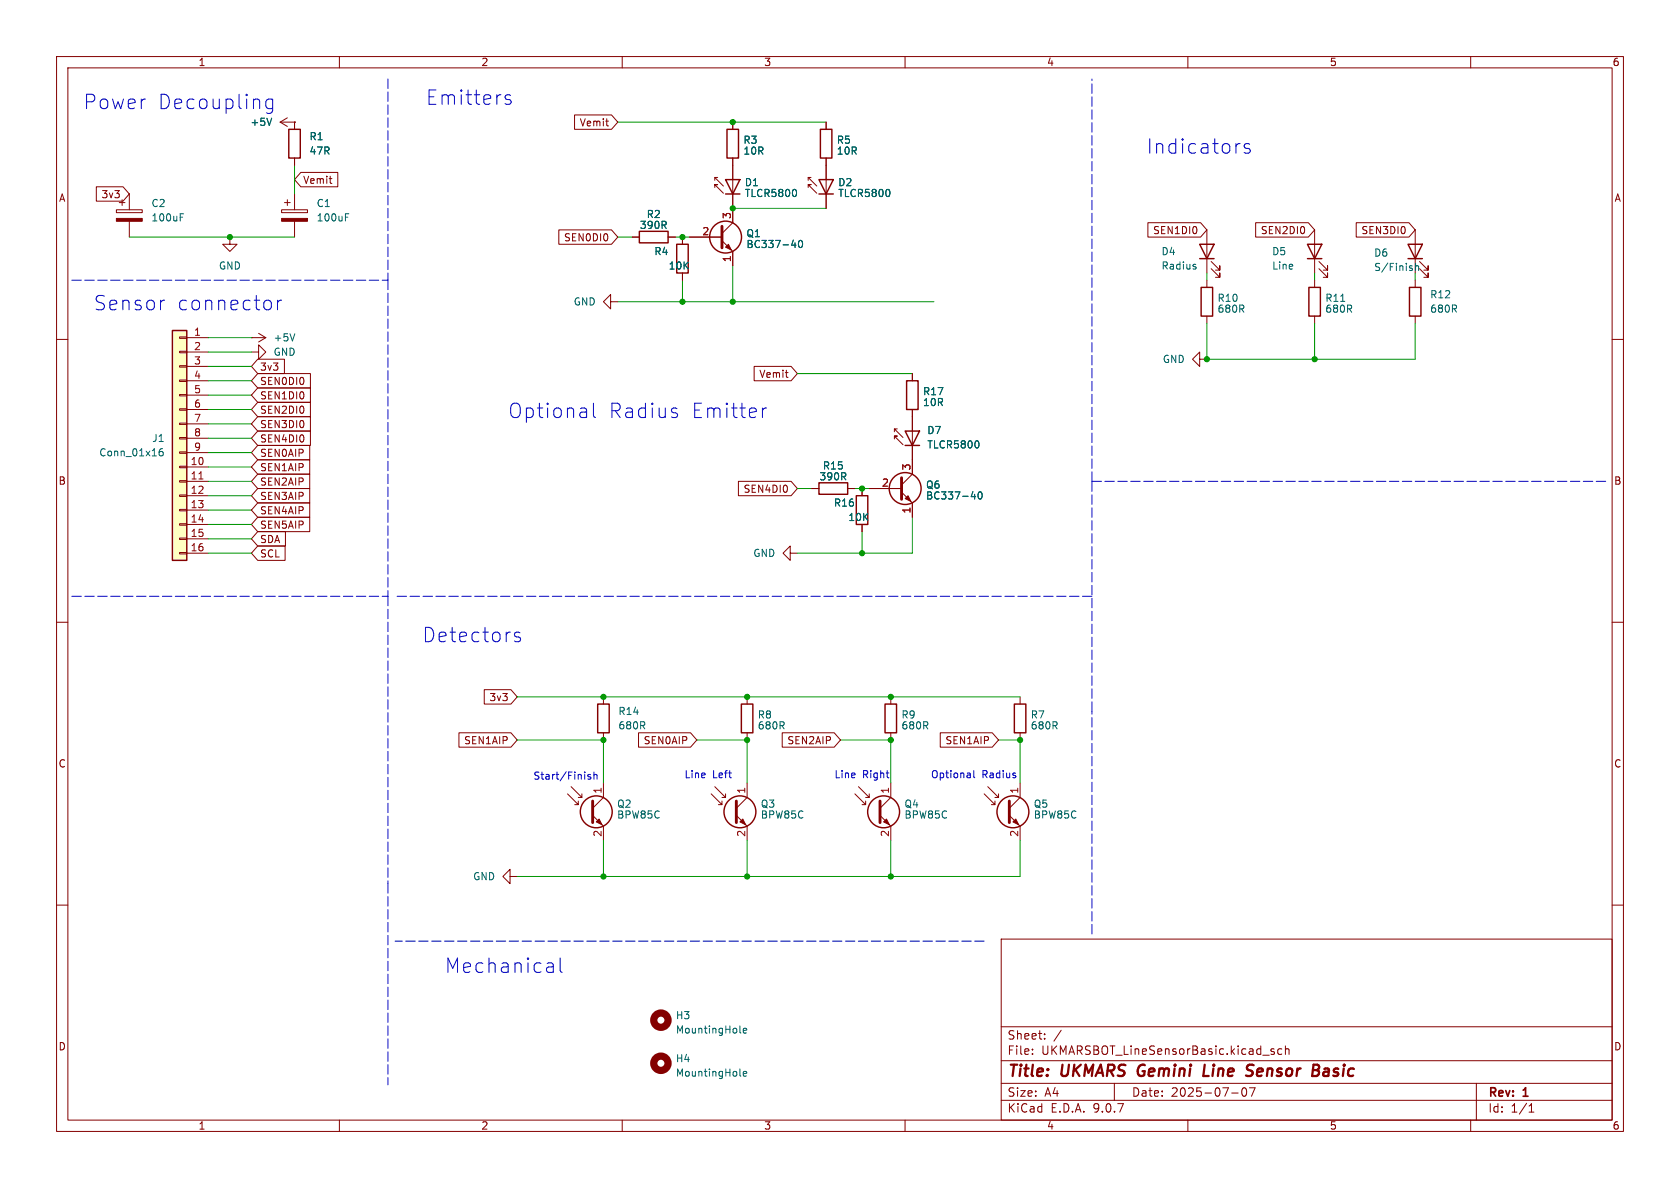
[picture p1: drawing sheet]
<svg xmlns="http://www.w3.org/2000/svg" width="297mm" height="210mm" viewBox="0 0 297 210" stroke-linecap="round" stroke-linejoin="round" font-family="sans-serif">
<g fill="none" stroke="#840000" stroke-width=".18">
<path d="M10 10h277v190h-277zM12 12h273v186h-273zM60 10v2M110 10v2M160 10v2M210 10v2M260 10v2M49.5 21.6l1.3 .8M49.5 21.6h2.6M49.8 37.1h4.6v.5h-4.6zM50.3 35.8h1M50.8 20.8l-1.3 .8"/>
<path d="M50.8 35.3v1M52.1 21.6h.1M52.1 21.6v1.3M52.1 27.9v1.3M52.1 34.3v2.8M52.1 39.1v2.8M129.5 21.6v1.3M129.5 27.9v1.3M44.4 59.7h.1M44.4 59.7h2.6M45.7 58.9l1.3 .8M47 59.7l-1.3 .8"/>
<path d="M107.9 53.3v1.3l-1.2-1.3 1.2-1.2v1.2h1.3M111.8 41.9h1.2M118.1 41.9h1.3M120.6 41.9v1.3M120.6 48.3v1.2M232.4 40.6v7.7M232.4 49.5v1.3M232.4 55.9v1.3M233.2 47.5l1.5 1.5v-.7v.7h-.8M233.2 46.2l1.5 1.6v-.8v.8h-.8M250.2 40.6v7.7M250.2 49.5v1.3"/>
<path d="M250.2 55.9v1.3M251 47.5l1.5 1.5v-.7v.7h-.8M251 46.2l1.5 1.6v-.8v.8h-.8M10 60h2M44.4 62.2h1.3v-1.2l1.3 1.2-1.3 1.3v-1.3M212.1 63.5v1.3l-1.3-1.3 1.3-1.3v1.3h1.3M285 60h2M143.5 86.4h1.3M149.9 86.4h1.2M152.4 86.4v1.2M152.4 92.7v1.3M153.7 86.4h5.7"/>
<path d="M159.4 87l1.9 1.9v2.5M161.3 81.3v2.5l-1.9 1.9M10 110h2M285 110h2M101 139.1l1.9 1.9v-.7M106.7 138.4v2.6l-1.9 1.9M106.7 123.2v1.3M106.7 129.5v1.3M126.4 139.1l1.9 1.9v-.7M132.1 138.4v2.6l-1.9 1.9M132.1 123.2v1.3M132.1 129.5v1.3"/>
<path d="M157.5 123.2v1.3M157.5 129.5v1.3M180.3 123.2v1.3M180.3 129.5v1.3M90.2 154.9v1.3l-1.3-1.3 1.3-1.2v1.2h1.2M100.3 140.3l1.9 1.9v-.6M101.6 142.2h.6M102.2 141h.7M104.8 144.1l1.9 2v2.5M125.7 140.3l1.9 1.9v-.6M127 142.2h.6M127.6 141h.7"/>
<path d="M130.2 144.1l1.9 2v2.5M10 160h2M177 166h108v32h-108zM285 160h2M60 198v2M110 198v2M160 198v2M177 194.5h108M177 191.5h108M177 187.5h108M177 181.5h108M182.5 186.3v.1"/>
<path d="M182.5 185.5v.1M184.7 183.6v.1M184.7 182.8v.1M187.6 182.1l-1.3 2M197 191.5v3M210 198v2M217.7 193.2h1.2M219.7 192.4l.2-.1a.81 .81 0 0 1 .6 .6 .81 .81 0 0 1-.3 .8l-.2 .1a.81 .81 0 0 1-.3-1.4zM220.9 192.3h1l-.7 1.5M225.2 185.5l-.3-.1-.2 .2v.2l.5 .2v.3h-.5M226.6 185.5l-.4-.1-.3 .3v.4l.1 .2h.6M227.2 185.5l.3-.1 .3 .1 .1 .9"/>
<path d="M227.2 184.9v1.5M260 198v2M261 191.5v6.5M270.3 196.6h.9M270.3 195.5l.4-.4v1.5"/>
</g>
<path d="M201.4 188.5a1.27 1.27 0 0 0 0 1.6M213 188.2l-.3 2h1M220.9 188.2l.7 .1M221.1 189.3a.49 .49 0 0 1 .4 .5 .49 .49 0 0 1-.5 .4M234.7 188.9l-.6 .1M234.7 189.4h-.4a.4 .4 0 0 0-.4 .4 .4 .4 0 0 0 .3 .4h.4" fill="none" stroke="#840000" stroke-width=".4"/>
<g fill="none" stroke="#840000" stroke-width=".25">
<path d="M51.1 22.9h2v5h-2zM128.5 22.9h2.1v5h-2.1zM113 40.9h5.1v2h-5.1zM119.6 43.2h2.1v5.1h-2.1zM231.1 43.2h2.6l-1.3 2.5zM231.1 45.7h2.6M231.4 50.8h2v5.1h-2zM248.9 43.2h2.6l-1.3 2.5zM248.9 45.7h2.6M249.2 50.8h2v5.1h-2zM144.8 85.3h5.1v2.1h-5.1zM151.4 87.6h2v5.1h-2z"/>
<path d="M105.7 124.5h2v5h-2zM131.1 124.5h2v5h-2zM156.5 124.5h2v5h-2zM179.3 124.5h2.1v5h-2.1z"/>
<circle cx="160" cy="86.4" r="2.82"/>
<circle cx="105.4" cy="143.5" r="2.82"/>
<circle cx="130.8" cy="143.5" r="2.82"/>
</g>
<path d="M159.4 84.5v3.8M104.8 141.6v3.8M130.2 141.6v3.8" fill="none" stroke="#840000" stroke-width=".51"/>
<g fill="#840000" stroke="#840000" stroke-width=".18">
<path d="M105.4 145.3l.5-.5 .5 1z"/>
<path d="M130.8 145.3l.5-.5 .5 1z"/>
<path d="M160 88.1l.5-.5 .5 1z"/>
<path d="M49.8 38.6h4.6v.5h-4.6z"/>
</g>
<g fill="none" stroke="#840000" stroke-width="1.3">
<circle cx="116.8" cy="188" r="1.27"/>
<circle cx="116.8" cy="180.3" r="1.27"/>
</g>
<g fill="none" stroke="#006464" stroke-width=".18">
<path d="M48 20.9l-.4 1.3M61.1 38.4h.4M61.1 37.8h.6M52.1 59l-.4 1.3M237 53.3h.7M250.3 46.6v1.2M250.3 47.1l.1-.1h.3l.1 .8M171.7 87.8h.8M172.3 87.4v.8M173 87.1l.2-.2a.68 .68 0 0 1 .4 .7 .68 .68 0 0 1-.4 .6l-.2-.1-.1-.4zM130.8 182.4l.2 .2M130.8 190.1l.2 .1"/>
<path d="M131.4 182.2l.6-.1-.1-.3h-.3l-.2 .2 .1 .6h.4M131.4 189.8l.6-.1-.1-.2-.3-.1-.2 .2 .1 .6h.4"/>
</g>
<path d="M30.5 58.4h2.5v40.7h-2.5z" fill="#ffffc2"/>
<g fill="none" stroke="#840000" stroke-width=".25">
<path d="M128.3 31.8h2.5l-1.3 2.5zM128.3 34.3h2.5M144.8 31.8h2.5l-1.3 2.5zM144.8 34.3h2.5M145 22.9h2.1v5h-2.1zM30.5 58.4h2.5v40.7h-2.5zM212.1 43.2h2.5l-1.2 2.5zM212.1 45.7h2.5M212.3 50.8h2.1v5.1h-2.1zM160 76.2h2.6l-1.3 2.5zM160 78.7h2.6M160.3 67.3h2v5.1h-2z"/>
<circle cx="128.3" cy="41.9" r="2.82"/>
<circle cx="156.2" cy="143.5" r="2.82"/>
<circle cx="179.1" cy="143.5" r="2.82"/>
</g>
<g fill="none" stroke="#840000" stroke-width=".18">
<path d="M17 33h4.7l1.2 1.3-1.2 1.3h-4.7zM20.6 37.1h4.5v.5h-4.5zM21.1 35.8h1M21.6 35.3v1M22.9 34.3v2.8M22.9 39.1v2.8M52.1 21.6h.1M52.1 21.6v1.3M52.1 27.9v1.3M53.2 30.5h6.5v2.5h-6.5l-1.1-1.2zM58.2 31.6h.5M58.6 32.4h.1"/>
<path d="M101.6 20.3h6.5l1.1 1.3-1.1 1.3h-6.5zM107.1 21.4h.5M107.4 22.3h.2M126.4 33.1v-.5h.5h-.5l1.5 1.6M126.4 31.4v.5M126.9 31.4h-.5l1.5 1.5M129.5 27.9v11.5l-1.9 1.9M129.5 21.6v1.3M142.9 33.1v-.5h.5h-.5l1.5 1.6M142.9 31.4v.5M143.4 31.4h-.5l1.5 1.5M146 21.6v1.3"/>
<path d="M146 27.9v8.9M202.9 39.4h9.3l1.2 1.2-1.2 1.3h-9.3zM222 39.4h9.3l1.1 1.2-1.1 1.3h-9.3zM239.8 39.4h9.3l1.1 1.2-1.1 1.3h-9.3zM31.7 59.6h1.3v.2h-1.3zM33 59.7h3.8M40.6 41.9v1.3h1.3l-1.3 1.3-1.2-1.3h1.2M40.6 41.9h.1M98.8 40.6h9.3l1.1 1.3-1.1 1.3h-9.3zM111.8 41.9h1.2M118.1 41.9h1.3M120.6 41.9v1.3"/>
<path d="M120.6 48.3v1.2M121.9 41.9h5.7M127.6 42.5l1.9 2v2.5M213.4 40.6v7.7M213.4 49.5v1.3M213.4 55.9v1.3M214.1 47.5l1.5 1.5v-.7v.7h-.7M214.1 46.2l1.5 1.6v-.8v.8h-.7M31.7 62.1h1.3v.3h-1.3zM31.7 64.6h1.3v.3h-1.3zM31.7 67.2h1.3v.2h-1.3zM31.7 69.7h1.3v.3h-1.3z"/>
<path d="M31.7 72.3h1.3v.2h-1.3zM31.7 74.8h1.3v.3h-1.3zM31.7 77.3h1.3v.3h-1.3zM31.7 79.9h1.3v.2h-1.3zM33 62.2h3.8M33 64.8h3.8M33 67.3h3.8M33 69.9h3.8M33 72.4h3.8M33 74.9h3.8M33 77.5h3.8M45.6 63.5h4.7v2.5h-4.7l-1.2-1.2z"/>
<path d="M45.6 71.1h9.3v2.6h-9.3l-1.2-1.3zM45.6 76.2h9.3v2.5h-9.3l-1.2-1.2zM45.6 78.7h9.2v2.6h-9.2l-1.2-1.3zM45.6 68.6h9.3v2.5h-9.3l-1.2-1.2zM45.6 66h9.3v2.6h-9.3l-1.2-1.3zM45.6 73.7h9.3v2.5h-9.3l-1.2-1.3zM133.3 64.8h6.6l1.1 1.2-1.1 1.3h-6.6zM138.8 65.9h.5M139.2 66.7h.1M158.1 77.6v-.5h.5h-.5l1.5 1.5M158.1 75.8v.5M158.6 75.8h-.5l1.5 1.5"/>
<path d="M161.3 66v1.3M161.3 72.4v11.4M31.7 82.4h1.3v.3h-1.3zM31.7 85h1.3v.2h-1.3zM31.7 87.5h1.3v.3h-1.3zM31.7 90h1.3v.3h-1.3zM31.7 92.6h1.3v.2h-1.3zM31.7 95.1h1.3v.3h-1.3zM31.7 97.7h1.3v.2h-1.3zM33 80h3.8M33 82.6h3.8M33 85.1h3.8"/>
<path d="M33 87.6h3.8M33 90.2h3.8M33 92.7h3.8M33 95.3h3.8M33 97.8h3.8M45.6 88.9h9.2v2.5h-9.2l-1.2-1.2zM45.6 81.3h9.2v2.5h-9.2l-1.2-1.2zM45.6 83.8h9.2v2.6h-9.2l-1.2-1.3zM45.6 94h4.9v2.5h-4.9l-1.2-1.2zM45.6 96.5h4.8v2.6h-4.8l-1.2-1.3zM45.6 91.4h9.2v2.6h-9.2l-1.2-1.3zM45.6 86.4h9.2v2.5h-9.2l-1.2-1.3z"/>
<path d="M130.5 85.1h9.4l1.1 1.3-1.1 1.2h-9.4zM139.7 97.8v1.3l-1.3-1.3 1.3-1.3v1.3h1.3M143.5 86.4h1.3M149.9 86.4h1.2M152.4 86.4v1.2M152.4 92.7v1.3M153.7 86.4h5.7M161.3 88.9v2.5M81.1 129.5h9.2l1.1 1.3-1.1 1.3h-9.2zM85.6 121.9h4.7l1.1 1.3-1.1 1.3h-4.7zM112.9 129.5h9.2l1.1 1.3-1.1 1.3h-9.2zM138.3 129.5h9.2l1.1 1.3-1.1 1.3h-9.2z"/>
<path d="M151.8 139.1l1.9 1.9v-.7M157.5 138.4v2.6l-1.9 1.9M166.2 129.5h9.2l1.1 1.3-1.1 1.3h-9.2zM174.6 139.1l1.9 1.9v-.7M180.3 138.4v2.6l-1.9 1.9M151.1 140.3l1.9 1.9v-.6M152.4 142.2h.6M153 141h.7M155.6 144.1l1.9 2v2.5M174 140.3l1.9 1.9v-.6M175.3 142.2h.6M175.9 141h.6"/>
<path d="M178.4 144.1l1.9 2v2.5"/>
</g>
<path d="M35.2 84.7h.7" fill="none" stroke="#a90000" stroke-width=".18"/>
<g fill="none" stroke="#006464" stroke-width=".18">
<path d="M31.9 38.4h.4M31.9 37.8h.6M48 20.9l-.4 1.3M140.6 33.5l.2 .5-.2 .7M157.1 33.5l.2 .5-.2 .7M139.9 43.3h.8M140.6 42.9v.9M141.3 42.6l.2-.1a.68 .68 0 0 1 .4 .6 .68 .68 0 0 1-.4 .7 .84 .84 0 0 1-.2-1.2zM211.3 47.1l.2 .2-.2 .3M211.3 46.7l.1 .1M28.7 79.3l-.3 .1a.86 .86 0 0 0 0 1.2l.4-.1 .1-.5-.3-.2h-.2l-.3 .2M172.9 78l.2 .4-.2 .7"/>
<path d="M171.7 87.8h.8M172.3 87.4v.8M173 87.1l.2-.2a.68 .68 0 0 1 .4 .7 .68 .68 0 0 1-.4 .6l-.2-.1-.1-.4z"/>
</g>
<g fill="#840000" stroke="#840000" stroke-width=".18">
<path d="M20.6 38.6h4.5v.5h-4.5z"/>
<path d="M128.3 43.7l.5-.5 .5 1z"/>
<path d="M156.2 145.3l.5-.5 .5 1z"/>
<path d="M179.1 145.3l.5-.5 .5 1z"/>
</g>
<path d="M127.6 40v3.8M155.6 141.6v3.8M178.4 141.6v3.8" fill="none" stroke="#840000" stroke-width=".51"/>
<path d="M68.6 14v35.5M12.7 49.5h55.9M68.6 49.5v55.9M193 85.1h91.5M193 85.1v-71.1M12.7 105.4h55.9M68.6 105.4v50.8M193 105.4h-123.2M193 125.7v-40.6M68.6 156.2v35.6M174 166.4h-104.2M193 165.1v-39.4" fill="none" stroke="#0000c2" stroke-width=".18" stroke-dasharray="1.7 .6"/>
<g fill="none" stroke="#009600" stroke-width=".18">
<path d="M52.1 29.2v5.1M109.2 21.6h36.8M129.5 36.8h16.5M22.9 41.9h29.2M36.8 59.7h7.6M109.2 41.9h2.6M109.2 53.3h55.9M119.4 41.9h2.5M120.6 49.5v3.8M129.5 47v6.3M213.4 57.2v6.3h36.8v-6.3M213.4 48.3v1.2"/>
<path d="M232.4 48.3v1.2M232.4 57.2v6.3M250.2 48.3v1.2M36.8 74.9h7.6M36.8 67.3h7.6M36.8 62.2h7.6M36.8 69.9h7.6M36.8 64.8h7.6M36.8 77.5h7.6M36.8 72.4h7.6M141 66h20.3M36.8 95.3h7.6"/>
<path d="M36.8 97.8h7.6M36.8 92.7h7.6M36.8 87.6h7.6M36.8 82.6h7.6M36.8 85.1h7.6M36.8 80h7.6M36.8 90.2h7.6M141 86.4h2.5M151.1 86.4h2.6M152.4 94v3.8M161.3 91.4v6.4h-20.3M91.4 130.8h15.3v7.6"/>
<path d="M91.4 123.2h88.9M123.2 130.8h8.9v7.6M148.6 130.8h8.9v7.6M176.5 130.8h3.8v7.6M106.7 148.6v6.3M132.1 148.6v6.3M157.5 148.6v6.3M180.3 148.6v6.3h-88.9"/>
</g>
<g fill="none" stroke="#0000c2" stroke-width=".18">
<path d="M48.2 17.5v2.1a.69 .69 0 0 1-1.1 .3M48.2 17.6l-.7-.1-.5 .5v.7l.2 .4 .3 .1 .7-.1M89.3 17.2l.1 .3 .9 .2 .1 .3-.1 .3-.3 .1-.7-.1M90.3 16.9l-.7-.2-.3 .4M219 25.4h.2M220.9 25.5l-.6-.1-.3 .3 .1 .4 .8 .3 .1 .2-.1 .4-.2 .1-.7-.1M28.9 53.1h.2M49.1 53.1v1.7M49.8 53.1a.65 .65 0 0 0-.7 .5M104.9 71.3v2.2l.4 .3M119.4 73l.4 .3-.1 .4-.3 .1M119.4 72.1l.3 .1"/>
<path d="M134.8 72.1v1.7M135.5 72.1a.65 .65 0 0 0-.7 .5M91.9 111.9l-.6-.2-.4 .4 .2 .4 .8 .2 .1 .3-.1 .3-.2 .1-.8-.1M104.4 137l-.3-.1-.2 .2 .1 .2 .4 .1v.3h-.5M105 137l.2-.1 .3 .1v.7M105 136.5v1.2M172.2 136.2v1.1l.1 .2M97 170.2h.5l.3 .4v1.3M97.8 171.8l-.8 .1M97.8 170.8l-.8 .1M99 169.4v2.1l.4 .4"/>
</g>
<g fill="#009600" stroke="#009600" stroke-width=".18">
<circle cx="180.3" cy="130.8" r=".46"/>
<circle cx="157.5" cy="123.2" r=".46"/>
<circle cx="132.1" cy="130.8" r=".46"/>
<circle cx="132.1" cy="154.9" r=".46"/>
<circle cx="132.1" cy="123.2" r=".46"/>
<circle cx="106.7" cy="154.9" r=".46"/>
<circle cx="106.7" cy="130.8" r=".46"/>
<circle cx="106.7" cy="123.2" r=".46"/>
<circle cx="129.5" cy="53.3" r=".46"/>
<circle cx="120.6" cy="53.3" r=".46"/>
<circle cx="157.5" cy="130.8" r=".46"/>
<circle cx="152.4" cy="97.8" r=".46"/>
<circle cx="157.5" cy="154.9" r=".46"/>
<circle cx="152.4" cy="86.4" r=".46"/>
<circle cx="232.4" cy="63.5" r=".46"/>
<circle cx="120.6" cy="41.9" r=".46"/>
<circle cx="40.6" cy="41.9" r=".46"/>
<circle cx="129.5" cy="36.8" r=".46"/>
<circle cx="213.4" cy="63.5" r=".46"/>
<circle cx="129.5" cy="21.6" r=".46"/>
</g>
<g font-size="3.5" fill="#0000c2">
<text x="14.7" y="19.5">Power</text>
<text x="27.9" y="19.5">Decoupling</text>
<text x="75.3" y="18.8">Emitters</text>
<text x="202.7" y="27.4">Indicators</text>
<text x="16.5" y="55.1">Sensor</text>
<text x="31.3" y="55.1">connector</text>
<text x="89.8" y="74.1">Optional</text>
<text x="107.5" y="74.1">Radius</text>
<text x="122.1" y="74.1">Emitter</text>
<text x="74.6" y="113.8">Detectors</text>
<text x="78.5" y="172.2">Mechanical</text>
</g>
<g font-size="2.8" fill="#840000">
<text x="178" y="190.9">Title:</text>
<text x="187.7" y="190.9">UKMARS</text>
<text x="202" y="190.9">Gemini</text>
<text x="214.4" y="190.9">Line</text>
<text x="222.8" y="190.9">Sensor</text>
<text x="235.2" y="190.9">Basic</text>
</g>
<g font-size="2.1" fill="#840000">
<text x="178" y="184">Sheet:</text>
<text x="178" y="186.7">File:</text>
<text x="184.1" y="186.7">UKMARSBOT_LineSensorBasic.kicad_sch</text>
<text x="178" y="196.9">KiCad</text>
<text x="178" y="194.1">Size:</text>
<text x="184.7" y="194.1">A4</text>
<text x="185.7" y="196.9">E.D.A.</text>
<text x="193.3" y="196.9">9.0.7</text>
<text x="200" y="194.1">Date:</text>
<text x="207" y="194.1">2025-07-07</text>
<text x="263" y="194.3">Rev:</text>
<text x="263" y="196.9">Id:</text>
<text x="267.1" y="196.9">1/1</text>
<text x="269.4" y="194.3">1</text>
</g>
<g font-size="1.8" fill="#840000">
<text x="35" y="11.9">1</text>
<text x="85" y="11.9">2</text>
<text x="135" y="11.9">3</text>
<text x="185" y="11.9">4</text>
<text x="235" y="11.9">5</text>
<text x="285" y="11.9">6</text>
<text x="102.4" y="22.5">Vemit</text>
<text x="10.3" y="35.9">A</text>
<text x="17.8" y="35.2">3v3</text>
<text x="53.5" y="32.7">Vemit</text>
<text x="285.3" y="35.9">A</text>
<text x="203.7" y="41.6">SEN1DI0</text>
<text x="222.8" y="41.6">SEN2DI0</text>
<text x="240.6" y="41.6">SEN3DI0</text>
<text x="99.6" y="42.9">SEN0DI0</text>
<text x="45.9" y="65.7">3v3</text>
<text x="45.9" y="70.8">SEN1DI0</text>
<text x="45.9" y="68.3">SEN0DI0</text>
<text x="134.1" y="67">Vemit</text>
<text x="45.9" y="73.3">SEN2DI0</text>
<text x="45.9" y="75.9">SEN3DI0</text>
<text x="45.9" y="78.4">SEN4DI0</text>
<text x="45.9" y="83.5">SEN1AIP</text>
<text x="45.9" y="81">SEN0AIP</text>
<text x="10.3" y="85.9">B</text>
<text x="45.9" y="86">SEN2AIP</text>
<text x="45.9" y="88.6">SEN3AIP</text>
<text x="131.4" y="87.3">SEN4DI0</text>
<text x="285.3" y="85.9">B</text>
<text x="45.9" y="91.1">SEN4AIP</text>
<text x="45.9" y="93.7">SEN5AIP</text>
<text x="45.9" y="96.2">SDA</text>
<text x="45.9" y="98.7">SCL</text>
<text x="86.4" y="124.1">3v3</text>
<text x="81.9" y="131.8">SEN1AIP</text>
<text x="113.7" y="131.8">SEN0AIP</text>
<text x="139.1" y="131.8">SEN2AIP</text>
<text x="167" y="131.8">SEN1AIP</text>
<text x="10.3" y="135.9">C</text>
<text x="285.3" y="135.9">C</text>
<text x="10.3" y="185.9">D</text>
<text x="285.3" y="185.9">D</text>
<text x="35" y="199.9">1</text>
<text x="85" y="199.9">2</text>
<text x="135" y="199.9">3</text>
<text x="185" y="199.9">4</text>
<text x="235" y="199.9">5</text>
<text x="285" y="199.9">6</text>
</g>
<g font-size="1.8" fill="#006464">
<text x="44.2" y="22.5">+5V</text>
<text x="54.6" y="25">R1</text>
<text x="54.6" y="27.5">47R</text>
<text x="131.3" y="25.6">R3</text>
<text x="131.3" y="27.5">10R</text>
<text x="147.8" y="25.6">R5</text>
<text x="147.8" y="27.5">10R</text>
<text x="131.6" y="33.1">D1</text>
<text x="131.6" y="35">TLCR5800</text>
<text x="148.1" y="33.1">D2</text>
<text x="148.1" y="35">TLCR5800</text>
<text x="26.7" y="36.8">C2</text>
<text x="26.7" y="39.3">100uF</text>
<text x="55.9" y="36.8">C1</text>
<text x="55.9" y="39.3">100uF</text>
<text x="113" y="40.7">390R</text>
<text x="114.2" y="38.7">R2</text>
<text x="38.6" y="47.9">GND</text>
<text x="115.6" y="45.3">R4</text>
<text x="118.1" y="47.9">10K</text>
<text x="131.9" y="44.1">BC337-40</text>
<text x="131.9" y="42.1">Q1</text>
<text x="205.2" y="45.3">D4</text>
<text x="205.2" y="47.9">Radius</text>
<text x="224.8" y="45.3">D5</text>
<text x="224.8" y="47.9">Line</text>
<text x="242.8" y="45.6">D6</text>
<text x="215.1" y="53.6">R10</text>
<text x="234.2" y="53.6">R11</text>
<text x="242.8" y="48.1">S/Finish</text>
<text x="252.7" y="52.9">R12</text>
<text x="101.3" y="54.2">GND</text>
<text x="215.1" y="55.5">680R</text>
<text x="234.2" y="55.5">680R</text>
<text x="252.7" y="55.5">680R</text>
<text x="48.3" y="63.1">GND</text>
<text x="48.3" y="60.6">+5V</text>
<text x="205.5" y="64.4">GND</text>
<text x="163.1" y="70.1">R17</text>
<text x="163.1" y="72">10R</text>
<text x="163.8" y="76.9">D7</text>
<text x="17.4" y="80.9">Conn_01x16</text>
<text x="26.8" y="78.3">J1</text>
<text x="145.4" y="83.2">R15</text>
<text x="163.8" y="79.5">TLCR5800</text>
<text x="144.8" y="85.1">390R</text>
<text x="147.3" y="89.8">R16</text>
<text x="163.6" y="88.5">BC337-40</text>
<text x="163.6" y="86.6">Q6</text>
<text x="149.9" y="92.3">10K</text>
<text x="133.1" y="98.7">GND</text>
<text x="109.2" y="129.1">680R</text>
<text x="109.2" y="126.6">R14</text>
<text x="133.9" y="127.2">R8</text>
<text x="133.9" y="129.1">680R</text>
<text x="159.3" y="127.2">R9</text>
<text x="159.3" y="129.1">680R</text>
<text x="182.1" y="127.2">R7</text>
<text x="182.1" y="129.1">680R</text>
<text x="109" y="143">Q2</text>
<text x="134.4" y="143">Q3</text>
<text x="159.8" y="143">Q4</text>
<text x="182.7" y="143">Q5</text>
<text x="109" y="144.9">BPW85C</text>
<text x="134.4" y="144.9">BPW85C</text>
<text x="159.8" y="144.9">BPW85C</text>
<text x="182.7" y="144.9">BPW85C</text>
<text x="83.5" y="155.8">GND</text>
<text x="119.4" y="180.4">H3</text>
<text x="119.4" y="182.9">MountingHole</text>
<text x="119.4" y="188">H4</text>
<text x="119.4" y="190.5">MountingHole</text>
</g>
<g font-size="1.8" fill="#a90000">
<text x="124.1" y="41.7">2</text>
<text x="129.3" y="38.8" transform="rotate(-90 129.3 38.8)">3</text>
<text x="129.3" y="46.4" transform="rotate(-90 129.3 46.4)">1</text>
<text x="34.2" y="59.4">1</text>
<text x="34.2" y="62">2</text>
<text x="34.2" y="64.5">3</text>
<text x="34.2" y="67.1">4</text>
<text x="34.2" y="69.6">5</text>
<text x="34.2" y="72.1">6</text>
<text x="34.2" y="74.7">7</text>
<text x="34.2" y="77.2">8</text>
<text x="33.6" y="82.3">10</text>
<text x="34.2" y="79.8">9</text>
<text x="161" y="83.3" transform="rotate(-90 161 83.3)">3</text>
<text x="33.6" y="84.8">11</text>
<text x="33.6" y="87.4">12</text>
<text x="33.6" y="89.9">13</text>
<text x="155.8" y="86.1">2</text>
<text x="33.6" y="92.5">14</text>
<text x="33.6" y="95">15</text>
<text x="161" y="90.9" transform="rotate(-90 161 90.9)">1</text>
<text x="33.6" y="97.5">16</text>
<text x="106.4" y="140.4" transform="rotate(-90 106.4 140.4)">1</text>
<text x="131.8" y="140.4" transform="rotate(-90 131.8 140.4)">1</text>
<text x="157.2" y="140.4" transform="rotate(-90 157.2 140.4)">1</text>
<text x="180.1" y="140.4" transform="rotate(-90 180.1 140.4)">1</text>
<text x="106.4" y="148" transform="rotate(-90 106.4 148)">2</text>
<text x="131.8" y="148" transform="rotate(-90 131.8 148)">2</text>
<text x="157.2" y="148" transform="rotate(-90 157.2 148)">2</text>
<text x="180.1" y="148" transform="rotate(-90 180.1 148)">2</text>
</g>
<g font-size="1.8" fill="#0000c2">
<text x="120.9" y="137.8">Line</text>
<text x="126" y="137.8">Left</text>
<text x="147.4" y="137.8">Line</text>
<text x="152.5" y="137.8">Right</text>
<text x="164.5" y="137.8">Optional</text>
<text x="173.6" y="137.8">Radius</text>
<text x="94.2" y="138">Start/Finish</text>
</g>
</svg>
